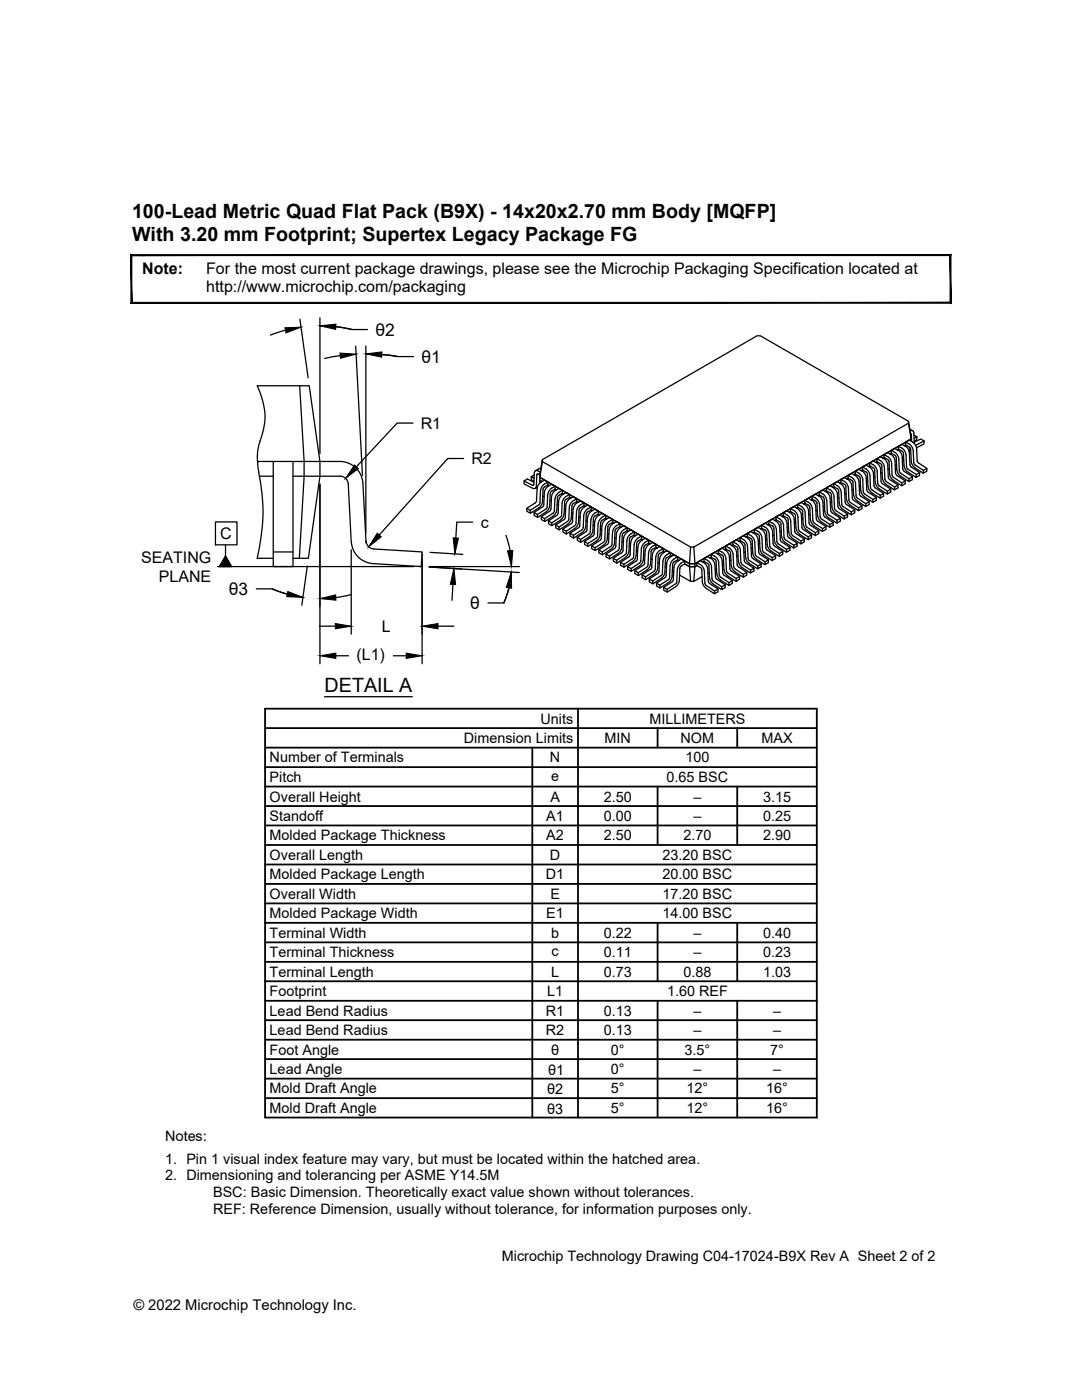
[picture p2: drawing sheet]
<svg xmlns="http://www.w3.org/2000/svg" width="216mm" height="279mm" viewBox="0 0 216 279" stroke-linecap="round" stroke-linejoin="round" font-family="sans-serif">
<!-- layer: I-VTOP -->
<g fill="none" stroke="#000" stroke-width=".25">
<path d="M104.6 96l.6-.4 1.3 .6M106 95.1v.7l.5 .2M106.6 94.8l-.6 .3 .6 .3M107.2 97.2l-.4 .3M107.4 94l.4 .2M107.4 94l-.3-.1-.4 .2-.2 2.7h-.3l-1.6-.8v.6l1.7 .8 .5 .1 .2-.5 .2-2.4 .5 .2M107.7 95.8v-.5l29.9 17.2M107.7 95.8l.1 .5M107.7 95.8l.4 .3M107.7 96h.1M107.7 95.9v.5M107.9 93.5h-.4l-.7 .5"/>
<path d="M107.9 96.2l.7-.4 .7 .4v.6M108 96.2a1.8 1.8 0 0 0-.8 1.3l-.2 2.6-.2 .3-1.7 1.1 .7 .4v.5M108.2 92.1v-.4l-.5 3.6v-.7M108.3 99l.3 .2M108.7 96.6a1.8 1.8 0 0 0-.8 1.3l-.2 2.6-.2 .3M109.3 98.8l-.1 2.3-.3 .5M109.3 96.8l-.9 .7-.1 2.5a1.82 1.82 0 0 1-.8 1.3M109.3 96.8l.3 .1M109.3 96.2l-.7 .4M109.7 99.8l.3 .2M110.1 98l-.3 .5-.1 2.4a1.81 1.81 0 0 1-.8 1.3l-1.6 1.1-.7-.5v-.5M110.8 97.6v-.6l-.7-.4a2.14 2.14 0 0 0-1.5 1.8l-.1 2.5-.3 .3-1.6 1.1 .6 .4 .1 .6"/>
<path d="M110.8 97a2.1 2.1 0 0 0-1.5 1.7M110.8 97.6l.2 .1M110.8 97.6l-.7 .4M111.5 98.8l-.3 .5-.1 2.4M112.2 98.4v-.5l-.7-.4a2.08 2.08 0 0 0-1.5 1.7l-.1 2.4-.2 .4M112.2 97.9a2.16 2.16 0 0 0-1.5 1.7l-.1 2.4M112.2 98.4l.3 .2M112.2 98.4l-.7 .4M112.3 98.7l.7-.4 .6 .4v.6M112.3 98.7a1.8 1.8 0 0 0-.8 1.3M113.6 98.7a2.14 2.14 0 0 0-1.4 1.7l-.2 2.6-.2 .3-1.7 1.1M113.6 99.3l-.8 .5-.1 .4"/>
<path d="M113.6 99.3l.3 .1M113.7 99.5l.7-.4 .7 .4v.6M113.7 99.5a1.8 1.8 0 0 0-.8 1.3M115.1 99.5a2.08 2.08 0 0 0-1.5 1.7M160.6 99.8l.7 .4M162.1 99.6l.9 .7 .1 2.5M162.1 99a2.08 2.08 0 0 1 1.4 1.7l.2 2.6 1.9 1.4-.1 .5-1.6-1.1M162.1 99.6l-.3 .1M163.4 99l-.7-.4-.6 .4v.6M163.4 99a1.8 1.8 0 0 1 .8 1.3M163.5 98.8v-.6l.7-.4a2.06 2.06 0 0 1 1.5 1.7l.1 2.4 .2 .4M163.5 98.8l.8 .5 .2 .3"/>
<path d="M163.5 98.2a2.14 2.14 0 0 1 1.5 1.7l.1 2.4 .2 .4M163.5 98.8l-.3 .1M164.5 99.7l.1 2.3a1.82 1.82 0 0 0 .7 1.3l1.7 1.1v-.6l-1.7-1.1M164.9 97.9v-.6l.7-.4a2.12 2.12 0 0 1 1.5 1.8l.1 2.3M164.9 97.9l.7 .4 .3 .5M164.9 97.3a2.05 2.05 0 0 1 1.5 1.8l.1 2.5 .3 .3 1.7 1.1-.1 .6-1.6-1.1M164.9 97.9l-.2 .2M165.9 98.8l.1 2.4a1.82 1.82 0 0 0 .8 1.3M166.3 97.1v-.6l.7-.4a2.14 2.14 0 0 1 1.5 1.8l.2 2.5 .2 .3 1.7 1.1-.1 .5-.6 .4M166.3 97.1l.7 .4M166.3 96.5l.7 .4M166.3 97.1l-.2 .1"/>
<path d="M167.1 96.9a1.8 1.8 0 0 1 .8 1.3M167.1 97.5l.3 .5v2.4a1.81 1.81 0 0 0 .8 1.3l1.7 1v-.5l-1.7-1.1-.2-.3-.1-2.5M167.4 99.3l-.3 .2M167.8 96.3v-.6l.7-.4a2.08 2.08 0 0 1 1.5 1.7l.1 2.4M167.8 96.3l.7 .4 .3 .4M167.8 95.7a2.06 2.06 0 0 1 1.5 1.7l.1 2.4M167.8 96.3l-.2 .1M168.8 97.2l.1 2.3M168.8 98.5l-.2 .2M168.9 99.5a1.82 1.82 0 0 0 .7 1.3M169.2 95.4l.7 .4M169.2 94.9l.7 .4"/>
<path d="M169.2 95.4l-.2 .2M169.4 99.8l.3 .5 1.6 1v.6l-1.7-1.1M169.9 95.2a1.8 1.8 0 0 1 .8 1.4M169.9 95.8l.3 .5M170.1 99.4l.2 .5 1.7 1v.6l-.7 .4M170.2 96.3l.1 2.4M170.3 97.7l-.3 .1M170.3 98.7a1.82 1.82 0 0 0 .8 1.3l1.6 1.1 .1-.6-1.7-1.1-.3-.5M170.6 94.9l-.7-.4-.7 .4v.5M170.6 94.8a1.8 1.8 0 0 1 .8 1.4M170.7 94.6v-.6l.6-.4a2.06 2.06 0 0 1 1.5 1.8l.2 2.3 .2 .5M170.7 94a2.06 2.06 0 0 1 1.4 1.8l.2 2.5 .2 .3 1.7 1.1v.5l-1.7-1a1.82 1.82 0 0 1-.7-1.4l-.2-2.3"/>
<path d="M170.7 94.6l.7 .4M170.7 94.6l-.3 .2M170.7 96.6l.1 2.4M171.4 95l.3 .5M171.4 96.2l.1 2.4 .3 .4M171.7 96.8l-.3 .2M171.8 99l1.7 1.1-.1 .6-.7 .4M172.1 93.8v-.6l.7-.4a2.06 2.06 0 0 1 1.5 1.7l.1 2.4M172.1 93.8l1 .7 .1 2.5a1.94 1.94 0 0 0 .8 1.3l1.6 1.1v-.6l-1.6-1M172.1 93.2a2.12 2.12 0 0 1 1.5 1.7l.1 2.4M172.1 93.8l-.2 .1M173.1 96l-.2 .2"/>
<path d="M173.2 98.2l1.7 1.1v.6l-.7 .3M173.5 93v-.6l.7-.4a2.12 2.12 0 0 1 1.5 1.7M173.5 93l.7 .4M173.5 92.4l.7 .4M173.5 93l-.2 .1M173.7 97.3l.3 .5M174.2 92.8a1.69 1.69 0 0 1 .8 1.3l.1 2.4 .3 .4M174.3 93.3l.2 .5M174.4 96.9l.3 .5 1.6 1.1v.5l-.7 .4M174.5 93.8l.1 2.4M174.6 95.2l-.3 .1M174.6 96.2a1.82 1.82 0 0 0 .8 1.3"/>
<path d="M174.9 99.3l-.7 .4M175 92.1v-.6l.7-.4a2.06 2.06 0 0 1 1.5 1.8M175 91.5a2.08 2.08 0 0 1 1.5 1.8l.1 2.3M175 92.1l.7 .4M175 92.1l-.3 .2M175.4 96.9l1.7 1.1-.1 .6-1.6-1.1M175.7 92.5l.3 .5M175.7 93.7l.1 2.4M175.8 96.1l.3 .4 1.7 1.1-.1 .6-.7 .4M176 93l.1 2.4M176 94.3l-.3 .2M176.1 95.4a1.82 1.82 0 0 0 .7 1.3l1.7 1.1v-.6l-1.7-1.1"/>
<path d="M176.3 98.5l-.7 .3M176.4 91.3l.7 .4M176.4 90.7l.7 .4M176.4 91.3l-.2 .1M176.6 95.6l.2 .5M177.1 91.1a1.8 1.8 0 0 1 .8 1.3l.1 2.4M177.1 91.7l.3 .5 .1 2.4a1.83 1.83 0 0 0 .8 1.2l1.6 1.1 .1-.5-1.7-1.1-.3-.5M177.1 92.9l.2 2.5 .2 .3 1.7 1.1v.6l-.7 .4M177.5 93.5l-.3 .2M177.8 97.6l-.7 .4M177.8 90.7l-.7-.4-.7 .4v.6M177.8 90.7a1.8 1.8 0 0 1 .8 1.3l.1 2.6 .3 .3 1.6 1.1v.5l-.7 .4"/>
<path d="M177.8 90.5v-.6l.7-.4a2.06 2.06 0 0 1 1.5 1.7M177.8 89.9a2.12 2.12 0 0 1 1.5 1.7M177.8 90.5l.7 .4M177.8 90.5l-.2 .1M178.6 90.9l.2 .4 .1 2.4M178.9 92.7l-.3 .1M178.9 93.7a1.82 1.82 0 0 0 .8 1.3l1.7 1.1v-.6l-1.7-1.1M179.2 96.8l-.7 .4M179.3 89a2.12 2.12 0 0 1 1.5 1.8l.1 2.5 .2 .3 1.7 1.1v.6l-1.7-1.1a1.83 1.83 0 0 1-.7-1.3l-.2-2.6-.9-.7M179.3 89.6l-.3 .2M179.3 91.6l.1 2.4 .3 .4M180 91.2l.1 2.4 .3 .4"/>
<path d="M180.3 91.9l-.2 .1M180.4 94.1l1.7 1v.6l-.7 .4M180.6 96l-.6 .4M180.7 89.1l-.7-.4-.7 .3v.6M180.7 89a1.8 1.8 0 0 1 .8 1.4l.1 2.5 .3 .3 1.6 1.1v.6l-.7 .4M180.7 88.8v-.6l.7-.4a2.14 2.14 0 0 1 1.5 1.8M180.7 88.8l.7 .4 .3 .3 .1 2.6a1.81 1.81 0 0 0 .8 1.3M180.7 88.2l.7 .4M180.7 88.8l-.2 .1M181.3 84.1l.5 3.5v-.6M181.3 84.5l-42.8 24.7M181.4 88.6a1.79 1.79 0 0 1 .8 1.4l.2 2.5 .2 .3 1.7 1.1-.1 .5-1.6-1"/>
<path d="M181.6 85.7l.5 .3M181.6 89.4l-.2 .8M181.6 86l.3-.1 .4 .2 .1 2.4M181.7 86.6l.2 .2M181.8 87l-.5-2.9-29.6-17.1h-.6l-42.9 24.7M181.8 87v1.1M181.8 87.6l-43.1 24.9M181.8 86.8l.1 1.3M182.1 95.1l-.7 .4M182.4 86.8l.6 .4-.6 .3M182.7 88.9l1.7-.9v.6l-1.5 .8M182.9 89.6l.1 2.3"/>
<path d="M183 87.2l-.1 .6-.5 .2M183 91.9l.3 .5 1.7 1.1-.1 .5-.7 .4M183.5 94.3l-.7 .4M184.4 88l-.7-.4-1.3 .7M185 93.5l-.7 .4M107.5 100.8l-1.7 1.1M107.5 101.3l-1.7 1.1-.7-.4v-.5M108.9 101.6l-1.7 1.1M109.7 102l-1.7 1.1 .7 .4v.6M110.6 101.9l-.2 .5-1.7 1.1M111.1 101.7a1.88 1.88 0 0 1-.7 1.3l-1.7 1.1-.7-.4v-.6M111.2 100.7l.2 .1"/>
<path d="M111.5 100l-.2 2.6-.2 .2-1.7 1.1 .7 .5v.5M111.8 103.8l-1.7 1.1-.6-.4-.1-.6M112.6 101.5l.3 .1M112.7 100.2l-.1 2.3a1.82 1.82 0 0 1-.8 1.3M112.8 103.2l-.2 .5-1.7 1.1 .6 .4 .1 .5M112.9 100.9l-.1 2.3M113.3 104.6l-1.7 1.1-.7-.4v-.5M113.6 101.2l-.1 2.6-.3 .3-1.7 1.1M114 103.3a1.82 1.82 0 0 1-.7 1.3M114 102.3l.3 .2M114.3 104l-.3 .5-1.7 1.1 .7 .4v.6M114.3 101.7l-.1 2.4"/>
<path d="M114.4 100.5l-.3 .5-.1 2.4M114.9 104.4l-.2 .5-1.7 1.1M115.1 100.1l.2 .1M115.1 100.1l-.7 .4M115.1 100.4l.7-.5 .7 .5v.5M115.2 100.3a1.8 1.8 0 0 0-.8 1.4M115.4 105.3l-1.7 1.1 .7 .4v.6M115.5 103.1l.3 .2M115.8 100.7a1.8 1.8 0 0 0-.8 1.4l-.1 2.3M116.1 105.7l-1.7 1.1M116.4 105.3l-.3 .4M116.5 100.9l-.9 .7-.2 2.6a1.81 1.81 0 0 1-.7 1.3l-1.7 1.1-.7-.4v-.6"/>
<path d="M116.5 100.9l.3 .2M116.5 100.4l-.7 .4M116.8 106.2l-1.6 1.1 .7 .4v.5M116.9 104l.3 .1M117.2 103.3l-.1 2.4-.2 .5M117.8 106.1l-.3 .5-1.6 1.1M117.9 103.7l-.1 2.4M118 101.8v-.6l-.7-.4a2.16 2.16 0 0 0-1.5 1.7l-.1 2.6-.3 .2M118 101.2a2.08 2.08 0 0 0-1.5 1.7l-.1 2.4M118 101.8l-1 .6-.1 2.6a1.81 1.81 0 0 1-.8 1.3l-1.7 1.1-.6-.4-.1-.6M118 101.8l.2 .1M118.3 105.8a1.81 1.81 0 0 1-.7 1.3l-1.7 1.1-.7-.4v-.5"/>
<path d="M118.4 104.8l.2 .2M118.6 106.5l-.3 .5-1.7 1.1 .7 .4v.6M118.7 103l-.3 .5-.1 2.3M119 108l-1.7 1.1-.7-.4v-.6M119.3 106.9l-.3 .5-1.7 1.1M119.3 104.6l-.1 2.3M119.4 102.6v-.6l-.7-.4a2.1 2.1 0 0 0-1.5 1.7M119.4 102a2.14 2.14 0 0 0-1.5 1.7M119.4 102.6l.2 .1M119.4 102.6l-.7 .4M119.5 102.8l.6-.4 .7 .4v.6M119.5 102.8a1.8 1.8 0 0 0-.8 1.4l-.1 2.3"/>
<path d="M119.5 109.7l.7 .5M119.8 106.7a1.82 1.82 0 0 1-.8 1.3M119.8 105.6l.3 .2M119.8 104.3l-.1 2.4M120 107.4l-.3 .4-1.7 1.1 .7 .4 .1 .6M120.1 103.8l-.2 .5M120.2 103.2a1.8 1.8 0 0 0-.8 1.4M120.4 108.8l-1.6 1.1-.7-.4-.1-.6M120.7 107.7l-.3 .5-1.7 1.1M120.8 105.4l-.1 2.4M120.8 103.4l.3 .2M120.8 102.8l-.7 .4"/>
<path d="M120.8 103.4l-.7 .4M120.9 103.7l.7-.4 .7 .4v.5M120.9 103.7a1.8 1.8 0 0 0-.8 1.3l-.1 2.4M120.9 110.6l.7 .4M121.2 107.5a1.82 1.82 0 0 1-.7 1.3M121.2 106.5l.3 .1M121.3 105.1l-.1 2.4M121.5 105.8l-.1 2.6-1.9 1.3v.6l.7 .4M121.6 104.1a1.8 1.8 0 0 0-.8 1.3M121.8 109.1l-1.6 1.1v.5l1.7-1.1M122.3 104.2l-.9 .6-.1 .3M122.3 104.2l.2 .2"/>
<path d="M122.3 103.7l-.7 .4M122.3 104.5l.7-.4 .7 .4M122.3 104.5a1.8 1.8 0 0 0-.8 1.3M122.4 111.4l.6 .4M122.6 108.3a1.82 1.82 0 0 1-.7 1.3M122.7 107.3l.2 .2M122.9 109l-.3 .5-1.7 1.1v.5l.7 .4M123 104.9l.7-.4v.6l-.9 .7-.2 2.5M123 104.9a1.8 1.8 0 0 0-.8 1.3l-.1 2.6-.2 .3M123.6 109.4l-.3 .5M123.7 105.1l.3 .1M123.8 112.2l.7 .4"/>
<path d="M124 110.3l-1.6 1.1v.6l.7 .4M124.1 108.1l.3 .2M124.2 106.8l-.1 2.4a1.81 1.81 0 0 1-.8 1.3l-1.7 1v-.5l1.7-1.1M124.2 106.8l.1-.4 .8-.5v-.6a2.1 2.1 0 0 0-1.4 1.7l-.2 2.4M125.1 105.3l-.6-.4a2.14 2.14 0 0 0-1.5 1.8l-.1 2.3M125.1 105.9l.3 .1M125.2 113.1l.7 .4M125.5 111.1l-1.7 1.1v.6l.7 .4M125.5 109l.3 .1M125.8 110.7l-.3 .4M125.9 106.6l.7-.4v.5l-.7 .4M125.9 107.1l-.3 .5-.1 2.4a1.88 1.88 0 0 1-.7 1.3l-1.7 1.1-.1-.6 1.7-1.1 .3-.3 .1-2.5"/>
<path d="M125.9 106.5a1.8 1.8 0 0 0-.8 1.4M126.4 111.1l-.2 .4-1.7 1.1v.6l1.7-1.1M126.6 106.2l-.7-.5a2.14 2.14 0 0 0-1.5 1.8l-.1 2.3-.3 .5M126.6 106.7l.2 .2M126.7 107a1.8 1.8 0 0 0-.8 1.3l-.2 2.4M126.7 113.9l.7 .4M126.9 110.8a1.82 1.82 0 0 1-.7 1.3M127 109.8l.3 .1M127.2 111.5l-.3 .5-1.7 1.1 .1 .5 .6 .4M127.3 109.2l-.1 2.3M127.3 107.4l.7-.4v.6l-.9 .7-.2 2.5M127.3 107.4a1.8 1.8 0 0 0-.8 1.3l-.1 2.4"/>
<path d="M128 107.6l.3 .1M128 107l-.7-.4-.7 .4M128.1 114.7l.7 .4M128.4 110.6l.3 .2M128.5 109.3l.1-.4 .9-.5v-.6a2.08 2.08 0 0 0-1.5 1.7l-.2 2.6-.2 .3-1.7 1.1v.5l1.7-1.1a1.81 1.81 0 0 0 .8-1.3l.1-2.3M128.6 112.3l-.2 .5-1.7 1.1v.6l.7 .4M128.7 110l-.1 2.4M129.5 107.8l-.7-.4a2.08 2.08 0 0 0-1.5 1.7M129.5 108.4l.2 .1M129.5 108.6l.7-.4 .7 .4M129.5 108.6a1.8 1.8 0 0 0-.8 1.4M129.5 115.5l.7 .5"/>
<path d="M129.8 113.6l-1.7 1.1v.6l.7 .4M129.9 111.4l.2 .2M130.1 113.2l-.3 .4M130.2 110.8l-.2 2.4M130.2 109.6l.7-.4v-.6a2.08 2.08 0 0 0-1.5 1.8l-.1 2.5-.3 .3-1.6 1.1v.6l1.7-1.1a1.81 1.81 0 0 0 .7-1.3M130.2 109.6l-.3 .5-.1 2.4M130.5 114l-1.7 1.1v.6l1.7-1.1M130.9 109.2l.2 .2M131 109.5l.6-.4 .7 .4M131 109.5a1.8 1.8 0 0 0-.8 1.3M131 116.4l.7 .4M131.2 114.5l-1.7 1 .1 .6 .7 .4"/>
<path d="M131.3 112.3l.3 .1M131.6 109.9l.7-.4v.6l-.9 .6-.1 2.6a1.81 1.81 0 0 1-.8 1.3M131.7 109.9a1.8 1.8 0 0 0-.8 1.3l-.2 2.4-.2 .4M132.2 114.4l-.3 .5M132.3 110.1l.3 .1M132.7 113.1l.3 .2M133.1 111.3l.7-.4v-.6a2.08 2.08 0 0 0-1.5 1.7l-.1 2.4M133.1 111.3l-.3 .5-.1 2.3a1.81 1.81 0 0 1-.8 1.3l-1.6 1.1-.1-.5 1.7-1.1M133.7 112.9l-.1 2.3M133.8 110.3l-.7-.4a2.23 2.23 0 0 0-1.5 1.7l-.1 2.4-.3 .5M133.8 110.9l.2 .1M134.1 115a1.81 1.81 0 0 1-.7 1.3l-1.7 1v-.5l1.7-1.1 .2-.5"/>
<path d="M134.2 113.9l.2 .2M134.5 112.1l.7-.4v-.6a2.14 2.14 0 0 0-1.5 1.8M134.5 112.1l-.3 .5-.1 2.4M134.8 117.1l-1.7 1.1-.7-.4v-.6M135.1 116l-.3 .5-1.7 1.1M135.1 113.7l-.1 2.4M135.2 111.1l-.7-.4a2.08 2.08 0 0 0-1.5 1.8l-.1 2.5-1.9 1.4v.5l.7 .4M135.2 111.7l.2 .2M135.3 112l.7-.4 .6 .4v.5M135.3 111.9a1.8 1.8 0 0 0-.8 1.4l-.2 2.5-.2 .3-1.7 1.1 .7 .4v.6M135.6 115.8a1.82 1.82 0 0 1-.8 1.3M135.7 113.4l-.1 2.4"/>
<path d="M136 112.9l-.3 .5M136 112.4a1.8 1.8 0 0 0-.8 1.3M136.6 112.5l1 .6M136.6 112l-.6 .4M136.6 112.5l-.6 .4M137.6 113.1l.2 2.9-2.2-1.2M137.6 113.1h1.1l-.3 2.9h-.6M137.6 112.5h1.1v.6h-1.1zM137.8 109.2h.7l.2 3.3h-1.1zM137.8 109.2l-29.6-17.1-.5 3.2 29.9 17.2M139 112.9v-.6l.7-.4a2.08 2.08 0 0 1 1.5 1.7M139 112.3a2.06 2.06 0 0 1 1.5 1.7l.2 2.4"/>
<path d="M139 112.9l.7 .4M139 112.9l-.3 .2M139.8 113.3l.2 .4 .1 2.4M140.1 115.1l-1.7 .9M140.1 116.1a1.82 1.82 0 0 0 .8 1.3l1.7 1.1v-.6l-1.7-1.1-.3-.4M140.5 111.4v.6l.9 .7 .2 2.6a1.82 1.82 0 0 0 .7 1.3l1.7 1.1M140.5 112l-.2 .2M141.2 113.6l.1 2.4 .3 .4M141.5 114.3l-.2 .1M141.6 116.5l1.7 1-.1 .6-.6 .4M141.9 110.6v.6l.7 .4 .3 .3 .1 2.5a1.82 1.82 0 0 0 .8 1.4M141.9 111.2l-.2 .2"/>
<path d="M142.6 111l-.7-.4 .7-.4a2.12 2.12 0 0 1 1.5 1.8l.1 2.3M142.6 111a1.8 1.8 0 0 1 .8 1.3l.1 2.4 .3 .5M143 113.4l-.3 .2M143 115.6l-.2-.5-.1-2.3a2.02 2.02 0 0 0-1.5-1.7l-.7 .3a2.12 2.12 0 0 1 1.5 1.8l.1 2.5 .3 .3 1.6 1.1 .7-.4v.6l-.7 .4v-.6M143 115.6l1.7 1.1M143.3 117.5l-.7 .4M143.4 109.8v.6l.7 .4M143.4 110.4l-.3 .1M143.8 115.8l1.6 1M143.8 115.2l1.7 1.1 .7-.4-.1 .5-.7 .4 .1-.5M144.1 110.8l.3 .4M144.2 114.3l.3 .5 1.7 1.1"/>
<path d="M144.3 111.3l.2 2.3a1.82 1.82 0 0 0 .7 1.3M144.4 112.6l-.3 .2M144.7 109.8l-.7-.4-.6 .4a2.06 2.06 0 0 1 1.5 1.7M144.7 109.8a1.8 1.8 0 0 1 .8 1.3l.2 2.6 .2 .3 1.7 1M144.8 109v.6l.7 .3 .3 .5M144.8 109.6l-.3 .1M144.8 111.5l.2 2.6 .2 .3 1.7 1 .7-.4v.6l-.7 .4v-.6M145.2 114.9l1.7 1.1M145.8 110.4l.1 2.4M145.8 111.8l-.2 .1M145.9 112.8a1.82 1.82 0 0 0 .8 1.3M146.2 108.1v.6l.9 .5 .1 .4"/>
<path d="M146.2 108.7l-.2 .2M146.3 110.7l.1 2.5 .3 .3 1.6 1.1 .7-.4v.6l-.7 .4v-.6M146.3 110.7a2.01 2.01 0 0 0-1.5-1.7l.7-.4a2.06 2.06 0 0 1 1.5 1.7l.1 2.4M146.6 114.1l1.7 1.1M147.1 112.7l.3 .4 1.6 1.1M147.2 109.6l.1 2.4M147.3 110.9l-.3 .2M147.3 111.9a1.82 1.82 0 0 0 .8 1.4M147.6 108.1l-.7-.4-.7 .4a2.06 2.06 0 0 1 1.5 1.8M147.6 108.1a1.8 1.8 0 0 1 .8 1.4M147.7 107.3v.6l.8 .5 .2 .4M147.7 107.9l-.3 .1"/>
<path d="M147.7 109.9l.1 2.3M147.8 112.2l.3 .5 1.7 1.1 .7-.4-.1 .6-.7 .3 .1-.5M148.1 113.3l1.6 1M148.4 109.5l.2 2.5 .2 .3 1.7 1.1M148.7 108.8l.1 2.3a1.82 1.82 0 0 0 .7 1.3l1.7 1.1M148.7 110.1l-.3 .2M149.1 106.5v.6l1 .7 .1 2.5a1.82 1.82 0 0 0 .7 1.3l1.7 1.1M149.1 107.1l-.2 .1M150.2 109.3l-.3 .1M150.2 111.5l1.7 1.1M150.2 111.5l-.3-.5v-2.4a2.01 2.01 0 0 0-1.5-1.7l-.7 .4a2.14 2.14 0 0 1 1.5 1.7l.1 2.6 .2 .3 1.7 1 .7-.3v.5l-.7 .4v-.6M150.5 105.6v.6l.7 .4"/>
<path d="M150.5 106.2l-.2 .2M150.7 110.6l.3 .4M151 111l1.7 1.1 .6-.4v.6l-.7 .4 .1-.6M151.2 106l-.7-.4 .7-.4a2.12 2.12 0 0 1 1.5 1.8M151.2 106a1.8 1.8 0 0 1 .8 1.4M151.2 106.6l.3 .5 .1 2.4M151.4 110.2l-.1-2.4a2.01 2.01 0 0 0-1.5-1.7l-.7 .4a2.14 2.14 0 0 1 1.5 1.7l.1 2.4M151.4 110.2l.3 .4 1.6 1.1M151.6 108.5l-.3 .1M151.6 109.5a1.82 1.82 0 0 0 .8 1.3l1.7 1.1M152 104.8v.6l.7 .4 .2 .3 .2 2.5a1.82 1.82 0 0 0 .7 1.3M152 105.4l-.3 .1"/>
<path d="M152 107.4l.2 2.5 .2 .3 1.7 1.1 .7-.4-.1 .6-.6 .4v-.6M152.7 107l.2 2.5 .2 .3 1.7 1.1M153 107.6l-.2 .2M153.4 104v.6l.7 .4M153.4 104.6l-.2 .1M153.8 109.9l1.7 1.1M153.8 109.4l1.7 1.1 .7-.4v.5l-.7 .4v-.5M154.1 104.4a1.8 1.8 0 0 1 .8 1.3l.1 2.4M154.1 105l.3 .4M154.3 108.5l-.1-2.4a2.02 2.02 0 0 0-1.5-1.7l-.7 .4a2.06 2.06 0 0 1 1.5 1.7l.1 2.4 .2 .5M154.3 108.5l.2 .5 1.7 1.1M154.4 105.5l.1 2.3a1.82 1.82 0 0 0 .8 1.3"/>
<path d="M154.5 106.8l-.3 .1M154.8 104l-.7-.4-.7 .4 .7 .4M154.8 104a1.8 1.8 0 0 1 .8 1.3l.1 2.6 .3 .3 1.6 1M154.9 103.1v.6l.7 .4M154.9 103.7l-.3 .2M155 108.1l.3 .4 1.7 1.1 .6-.4v.6l-.7 .4 .1-.6M155.3 109.1l1.6 1.1M155.6 104.1l.3 .5v2.4M155.9 106l-.3 .1M156 107a1.82 1.82 0 0 0 .7 1.3l1.7 1.1M156.3 102.3v.6l1 .7 .1 2.5a1.82 1.82 0 0 0 .7 1.4l1.7 1M156.3 102.9l-.2 .2"/>
<path d="M156.3 104.9l.2 2.5 .2 .3 1.7 1.1 .7-.4-.1 .6-.6 .4v-.6M156.4 104.9a2.06 2.06 0 0 0-1.5-1.8l.7-.3a2.08 2.08 0 0 1 1.4 1.7l.1 2.3 .3 .5M157.3 105.1l-.2 .2M157.4 107.3l1.7 1.1M157.7 101.5v.6l.7 .4M157.7 102.1l-.2 .1M158.2 106.9l1.6 1.1 .7-.4v.5l-.7 .4v-.5M158.2 106.9l-.3-.5-.1-2.3a2.06 2.06 0 0 0-1.5-1.8l.7-.4a2.06 2.06 0 0 1 1.5 1.8l.1 2.5 .2 .3 1.7 1.1M158.4 101.9l-.7-.4 .7-.4a2.12 2.12 0 0 1 1.5 1.7l.2 2.6 .2 .3 1.6 1M158.4 101.9a1.8 1.8 0 0 1 .8 1.3l.1 2.4 .3 .5M158.4 102.5l.3 .3 .1 2.5a1.82 1.82 0 0 0 .8 1.3M158.8 104.3l-.3 .2"/>
<path d="M159.2 100.7v.6l.7 .4M159.2 101.3l-.3 .1M159.6 106.6l1.6 1.1M159.6 106.1l1.7 1 .6-.4v.6l-.7 .4 .1-.6M159.9 101.6l.3 .5M160.1 102.1l.2 2.4M160.2 103.5l-.3 .1M160.3 104.5a1.82 1.82 0 0 0 .7 1.3M160.5 100.7l-.6-.4-.7 .4a2.06 2.06 0 0 1 1.5 1.7M160.6 100.7a1.8 1.8 0 0 1 .8 1.3l.1 2.5 .2 .3 1.7 1.1M160.6 100.4v-.6l.7-.4a2.06 2.06 0 0 1 1.5 1.8l.1 2.5 .3 .3 1.6 1.1v.6l-.7 .4M160.6 100.4l.7 .4"/>
<path d="M160.6 100.4l-.2 .2M160.7 102.4l.1 2.5 .2 .3 1.7 1.1 .7-.4v.6l-.7 .4v-.6M161 105.8l1.7 1.1M161.3 100.2a1.8 1.8 0 0 1 .8 1.4l.2 2.5 .2 .3 1.6 1.1v.6l-1.7-1.1M161.3 100.8l.3 .5 .1 2.4M161.6 102.6l-.2 .2M161.7 103.6a1.82 1.82 0 0 0 .8 1.4M163.1 101.8l-.3 .2M163.1 102.8a1.82 1.82 0 0 0 .8 1.3M164.2 100.4l.1 2.3 .3 .5M164.5 101l-.2 .1M164.6 103.2l1.7 1.1-.1 .5-.7 .4"/>
<path d="M164.8 105.1l-.7 .4M166 100.2l-.3 .1M166 102.3l1.7 1.1v.6l-.7 .4M166.3 104.3l-.7 .4M167.2 101l.3 .5 1.6 1.1v.6l-.7 .4M167.7 103.4l-.7 .4M169.1 102.6l-.6 .4M170.6 101.8l-.7 .4M172 100.9l-.7 .4M173.5 100.1l-.7 .4"/>
</g>
<!-- layer: K-VSID -->
<path d="M59.8 77l.9 15.1v2.9l-1 16.4M51.4 92.1h16.4a4.6 4.6 0 0 1 4.6 4.3M51.8 95h2.7M54.5 92.1v21h4v-21M58.5 95h9.3a1.66 1.66 0 0 1 1.7 1.6M69.5 96.6l.6 11.5a4.6 4.6 0 0 0 4.3 4.4M72.4 96.5l.6 11.5a1.66 1.66 0 0 0 1.6 1.6l9.6 .6-.1 2.9-9.7-.6M54.5 111.4h-3.2a39 39 0 0 0 .2-18.4 11.4 11.4 0 0 1 .8-6.1 12.7 12.7 0 0 0-1-9.9h10.4l2.1 15.1v2.9l-2.3 16.4h-3M54.5 110.2h4" fill="none" stroke="#000" stroke-width=".25"/>
<!-- layer: C-CNS09 -->
<path d="M73 108v.3M83.8 113.1h.3" fill="none" stroke="#000" stroke-width=".25"/>
<!-- layer: G-TEXT-DSCL -->
<path d="M26.1 60.5l163.5-.2h-163.3zM26.1 60.5l163.5-.2 .2 .2zM189.6 51v9.3l.2 .2zM189.8 50.8v9.7l-.2-9.5zM26.3 51h163.3l.2-.2zM26.1 50.8h163.7l-163.5 .2zM26.1 50.8l.2 9.5v-9.3zM26.1 50.8l.2 9.5-.2 .2z" fill="#000" stroke="#000" stroke-width=".2"/>
<!-- layer: P-VSID-DIMS -->
<g fill="none" stroke="#000" stroke-width=".25">
<path d="M57 65.9l-3.1 1M59.8 63.7l1.7 11.7M63.8 63.4v27.1M63.8 65a27.1 27.1 0 0 1 6.4 .7M67 65.2l3.1 .5M67.9 71l-3.1 .5M70.1 65.8h3.2M71 69.1l1.3 25.8M73 69v37.4M73 70.6l3.2 .1 3.1 .5-3.1-.5M79.3 71.2h3.2M63.8 96.6v35.9"/>
<path d="M82.4 84.4h-3.2l-8.1 8.8M92.5 91.5h-3.2l-13.6 15.3M43 104.2h4.3v4.5h-4.3zM43.4 113.1h39.1M45 111l1.2 2.1h-2.4zM45 108.7v2.3M51.1 117.5h3.2M54.3 117.5a24.4 24.4 0 0 0 6.1 1.7M54.3 117.5l3 1.1M61.3 113l-1.1 7.8M70.1 109.7v16.9M70.1 118.6l-3.1 .7"/>
<path d="M84.2 110.6v21.9M85.6 113.1h18.1M85.8 110.2l6.6 .4M90.4 116.6l-.2 3.2M92.2 113.6l-6.6-.4 18 1.1M94.3 104.2h-3.2l-.1 3.2M101 106.8l.8 3.1M101.6 117.3l-1.1 3M102 114.2a18 18 0 0 1-1.5 6.1h-3.1M63.7 125h3.2M64.8 139h17.5M67 130.9h2.6"/>
<path d="M78.5 130.9h2.5M87.4 125h3.2"/>
</g>
<g fill="#000" stroke="#000" stroke-width=".2">
<path d="M56.9 65.4l3.2-.1-3 1.1zM63.8 65l3.2-.3v1zM67.8 70.5l3.3 .2-3.2 .8zM73 70.6l3.2-.4v1.1zM70.7 92.8l.8 .7-2.5 2zM45 111l1.2 2.1h-2.4zM57.4 118l3 1.2-3.2-.1zM63.8 119.5l3.2-.8v1.1zM75.3 106.4l.8 .7-2.5 2zM90.6 113.5l.3 3.2-1-.1zM90.4 107.3l1.1 .1-.7 3.1zM102 114.2l.1 3.2-1.1-.2z"/>
<path d="M101.3 109.9h1l-.2 3.2zM66.9 124.4l3.2 .6-3.2 .5zM63.8 130.9l3.2-.6v1.1zM81 130.3l3.2 .6-3.2 .5zM84.2 125l3.2-.6v1.1z"/>
</g>
<!-- layer: G-ANNO-RULE -->
<g fill="none" stroke="#000" stroke-width=".36">
<path d="M52.9 157h110.1M52.9 153.1h110.1M52.9 149.2h110.1M52.9 145.3h110.1M52.9 141.4h110.1v81.6h-110.1zM106.2 149.2v73.8M115.3 141.4v81.6M131.2 145.3v3.9M131.2 157v11.6M147.1 145.3v3.9M147.1 157v11.6M52.9 160.9h110.1"/>
<path d="M52.9 172.5h110.1M52.9 168.6h110.1M52.9 164.7h110.1M52.9 176.4h110.1M52.9 188.1h110.1M52.9 180.3h110.1M52.9 195.8h110.1M52.9 184.2h110.1M52.9 192h110.1M52.9 199.7h110.1M131.2 184.2v11.6M131.2 199.7v23.3"/>
<path d="M147.1 184.2v11.6M147.1 199.7v23.3M52.9 207.5h110.1M52.9 215.3h110.1M52.9 203.6h110.1M52.9 211.4h110.1M52.9 219.2h110.1"/>
</g>
<g font-size="3.9">
<text x="26.4" y="43.6">100-Lead Metric Quad Flat Pack (B9X) - 14x20x2.70 mm Body [MQFP]</text>
<text x="26.4" y="48.1">With 3.20 mm Footprint; Supertex Legacy Package FG</text>
<text x="64.8" y="138.2">DETAIL A</text>
</g>
<g font-size="3.5">
<text x="74.9" y="67">θ2</text>
<text x="84.1" y="72.4">θ1</text>
<text x="45.7" y="118.7">θ3</text>
<text x="93.8" y="121.6">θ</text>
</g>
<g font-size="3.2">
<text x="28.4" y="54.7">Note:</text>
<text x="41.1" y="54.7">For the most current package drawings, please see the Microchip Packaging Specification located at</text>
<text x="41.1" y="58.3">http://www.microchip.com/packaging</text>
<text x="83.9" y="85.6">R1</text>
<text x="94.1" y="92.6">R2</text>
<text x="44" y="107.6">C</text>
<text x="96" y="105.3">c</text>
<text x="28.2" y="112.3">SEATING</text>
<text x="31.7" y="116.1">PLANE</text>
<text x="71.1" y="131.7">(L1)</text>
<text x="76.2" y="126.1">L</text>
</g>
<g font-size="2.9">
<text x="92.5" y="148.3">Dimension Limits</text>
<text x="107.9" y="144.4">Units</text>
<text x="120.6" y="148.3">MIN</text>
<text x="129.6" y="144.4">MILLIMETERS</text>
<text x="135.8" y="148.3">NOM</text>
<text x="151.9" y="148.3">MAX</text>
<text x="53.8" y="152.2">Number of Terminals</text>
<text x="109.7" y="152.2">N</text>
<text x="110" y="155.8">e</text>
<text x="136.8" y="152.2">100</text>
<text x="53.8" y="160">Overall Height</text>
<text x="53.8" y="156.1">Pitch</text>
<text x="109.8" y="160">A</text>
<text x="120.5" y="160">2.50</text>
<text x="133" y="156.1">0.65 BSC</text>
<text x="138.4" y="160">–</text>
<text x="152.3" y="160">3.15</text>
<text x="53.8" y="167.7">Molded Package Thickness</text>
<text x="53.8" y="163.8">Standoff</text>
<text x="109" y="163.8">A1</text>
<text x="109" y="167.7">A2</text>
<text x="120.5" y="163.8">0.00</text>
<text x="120.5" y="167.7">2.50</text>
<text x="136.4" y="167.7">2.70</text>
<text x="138.4" y="163.8">–</text>
<text x="152.3" y="163.8">0.25</text>
<text x="152.3" y="167.7">2.90</text>
<text x="53.8" y="171.6">Overall Length</text>
<text x="109.7" y="171.6">D</text>
<text x="132.2" y="171.6">23.20 BSC</text>
<text x="53.8" y="179.4">Overall Width</text>
<text x="53.8" y="175.5">Molded Package Length</text>
<text x="108.9" y="175.5">D1</text>
<text x="109.8" y="179.4">E</text>
<text x="132.2" y="175.5">20.00 BSC</text>
<text x="132.2" y="179.4">17.20 BSC</text>
<text x="53.8" y="183.3">Molded Package Width</text>
<text x="109" y="183.3">E1</text>
<text x="132.2" y="183.3">14.00 BSC</text>
<text x="53.8" y="187.2">Terminal Width</text>
<text x="53.8" y="191">Terminal Thickness</text>
<text x="110" y="187.1">b</text>
<text x="110" y="190.8">c</text>
<text x="120.5" y="187.2">0.22</text>
<text x="120.5" y="191">0.11</text>
<text x="138.4" y="187.2">–</text>
<text x="138.4" y="191">–</text>
<text x="152.3" y="187.2">0.40</text>
<text x="152.3" y="191">0.23</text>
<text x="53.8" y="194.9">Terminal Length</text>
<text x="110" y="194.9">L</text>
<text x="120.5" y="194.9">0.73</text>
<text x="136.4" y="194.9">0.88</text>
<text x="152.3" y="194.9">1.03</text>
<text x="53.8" y="198.8">Footprint</text>
<text x="53.8" y="202.7">Lead Bend Radius</text>
<text x="108.9" y="202.7">R1</text>
<text x="109.2" y="198.8">L1</text>
<text x="120.5" y="202.7">0.13</text>
<text x="133.1" y="198.8">1.60 REF</text>
<text x="138.4" y="202.7">–</text>
<text x="154.3" y="202.7">–</text>
<text x="53.8" y="206.6">Lead Bend Radius</text>
<text x="108.9" y="206.6">R2</text>
<text x="120.5" y="206.6">0.13</text>
<text x="138.4" y="206.6">–</text>
<text x="154.3" y="206.6">–</text>
<text x="53.8" y="210.5">Foot Angle</text>
<text x="53.8" y="214.4">Lead Angle</text>
<text x="109.4" y="214.5">θ1</text>
<text x="110" y="210.6">θ</text>
<text x="121.9" y="210.5">0°</text>
<text x="121.9" y="214.4">0°</text>
<text x="136.6" y="210.5">3.5°</text>
<text x="138.4" y="214.4">–</text>
<text x="153.7" y="210.5">7°</text>
<text x="154.3" y="214.4">–</text>
<text x="53.8" y="218.2">Mold Draft Angle</text>
<text x="109.2" y="218.4">θ2</text>
<text x="121.9" y="218.2">5°</text>
<text x="137" y="218.2">12°</text>
<text x="152.9" y="218.2">16°</text>
<text x="32.9" y="227.7">Notes:</text>
<text x="53.8" y="222.1">Mold Draft Angle</text>
<text x="109.2" y="222.3">θ3</text>
<text x="121.9" y="222.1">5°</text>
<text x="137" y="222.1">12°</text>
<text x="152.9" y="222.1">16°</text>
<text x="32.9" y="232.3">1. Pin 1 visual index feature may vary, but must be located within the hatched area.</text>
<text x="32.9" y="235.6">2. Dimensioning and tolerancing per ASME Y14.5M</text>
<text x="42.5" y="238.9">BSC: Basic Dimension. Theoretically exact value shown without tolerances.</text>
<text x="42.5" y="242.2">REF: Reference Dimension, usually without tolerance, for information purposes only.</text>
<text x="100.1" y="251.7">Microchip Technology Drawing C04-17024-B9X Rev A Sheet 2 of 2</text>
<text x="26.6" y="261.4">© 2022 Microchip Technology Inc.</text>
</g>
</svg>
